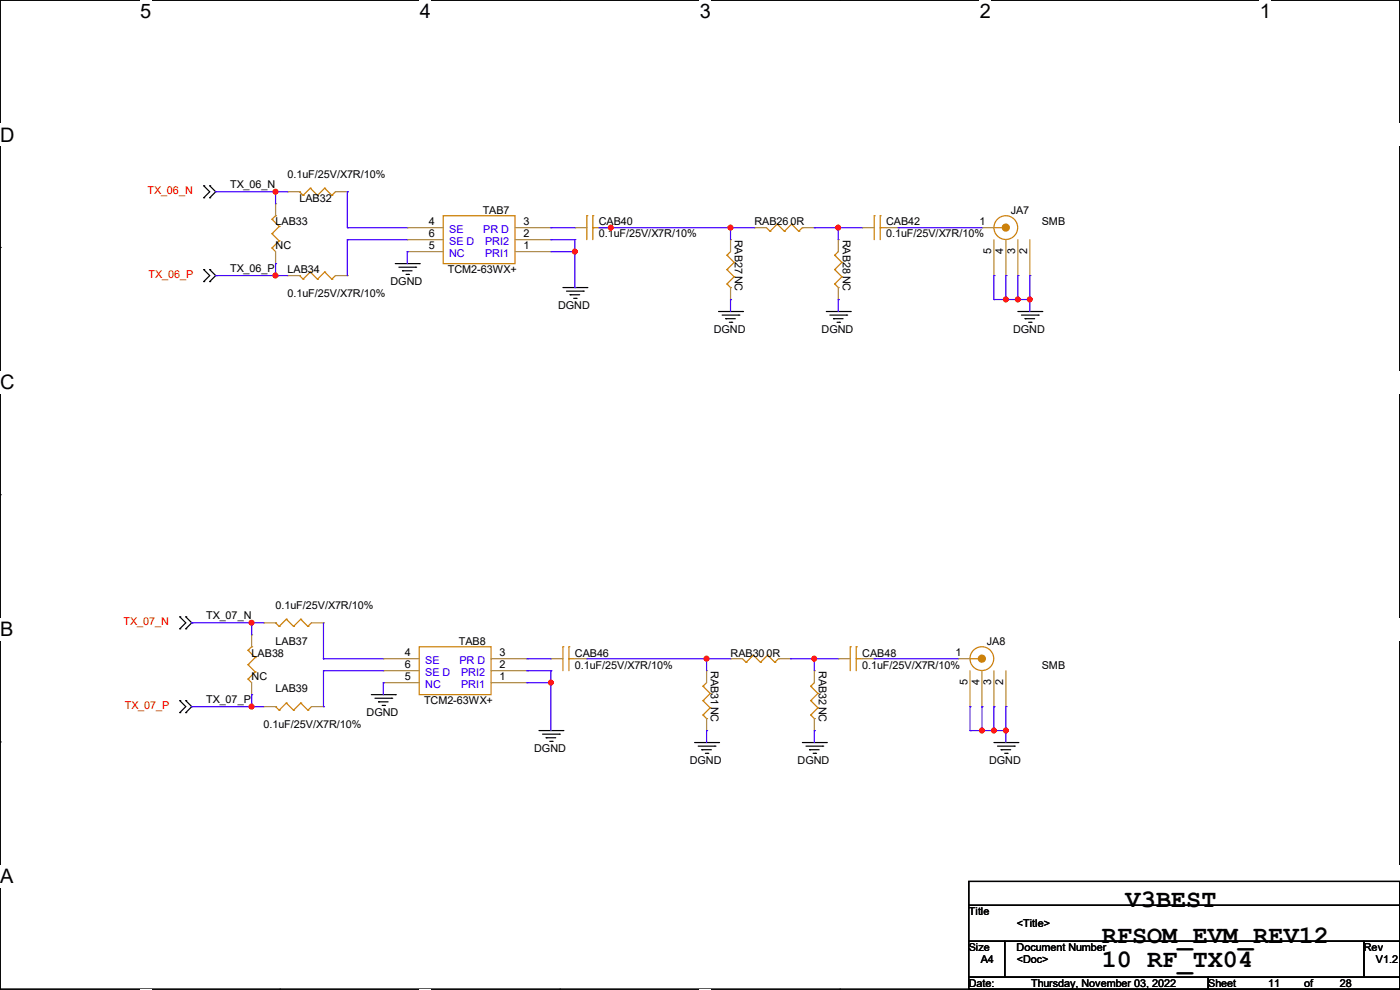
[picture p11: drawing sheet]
<svg xmlns="http://www.w3.org/2000/svg" width="297mm" height="210mm" viewBox="0 0 297 210" stroke-linecap="round" stroke-linejoin="round" font-family="sans-serif">
<path d="M0 0h297v209.8h-297z" fill="none" stroke="#000" stroke-width=".25"/>
<g fill="#fff">
<path d="M29.7 0h2.4v4.8h-2.4z"/>
<path d="M29.7 209.8h2.4v.2h-2.4z"/>
</g>
<path d="M59.4 0h.1M59.4 209.8h.1" fill="none" stroke="#000" stroke-width=".25"/>
<g fill="#fff">
<path d="M89.1 0h2.3v4.8h-2.3z"/>
<path d="M89.1 209.8h2.3v.2h-2.3z"/>
</g>
<path d="M118.8 0h.1M118.8 209.8h.1" fill="none" stroke="#000" stroke-width=".25"/>
<g fill="#fff">
<path d="M148.5 0h2.3v4.8h-2.3z"/>
<path d="M148.5 209.8h2.3v.2h-2.3z"/>
</g>
<path d="M178.2 0h.1M178.2 209.8h.1" fill="none" stroke="#000" stroke-width=".25"/>
<g fill="#fff">
<path d="M207.9 0h2.3v4.8h-2.3z"/>
<path d="M207.9 209.8h2.3v.2h-2.3z"/>
</g>
<path d="M237.6 0h.1M237.6 209.8h.1" fill="none" stroke="#000" stroke-width=".25"/>
<g fill="#fff">
<path d="M267.3 0h2.3v4.8h-2.3z"/>
<path d="M267.3 209.8h2.3v.2h-2.3z"/>
<path d="M0 26.2h3.1v4.8h-3.1z"/>
<path d="M297 26.2v4.8z"/>
<path d="M0 78.7h3.1v4.7h-3.1z"/>
<path d="M297 78.7v4.7z"/>
</g>
<path d="M0 52.5h.1M297 52.5h.1" fill="none" stroke="#000" stroke-width=".25"/>
<g fill="#fff">
<path d="M0 131.1h2.9v4.8h-2.9z"/>
<path d="M297 131.1v4.8z"/>
</g>
<path d="M0 104.9h.1M297 104.9h.1" fill="none" stroke="#000" stroke-width=".25"/>
<g fill="#fff">
<path d="M0 183.6h2.9v4.7h-2.9z"/>
<path d="M296.9 183.6h.1v4.7h-.1z"/>
</g>
<g fill="none" stroke="#000" stroke-width=".25">
<path d="M43.2 39.4h.1M43.2 39.4l1.3 1.3-1.3 1.3M44.5 39.4h.1M44.5 39.4l1.3 1.3-1.3 1.3M43.2 42h.1M43.2 57.2h.1M43.2 59.7h.1M43.2 57.2l1.3 1.3-1.3 1.2M44.5 42h.1M44.5 59.7h.1M44.5 57.2h.1M44.5 57.2l1.3 1.3-1.3 1.2"/>
<path d="M83.9 55.9h5M84.6 56.7h3.6M85.4 57.4h.1M85.4 57.4h2M86.1 58.2h.6M86.7 58.2h.1M88.2 56.7h.1M88.9 55.9h.1M119.4 61h5.1M120.2 61.8h3.5M120.9 62.5h.1M120.9 62.5h2.1"/>
<path d="M121.7 63.3h.5M122.2 63.3h.1M123.7 61.8h.1M124.5 61h.1M152.4 66.1h5.1M153.2 66.8h3.6M154 67.6h.1M154 67.6h2M154.7 68.4h.5M155.2 68.4h.1M156.8 66.8h.1M157.5 66.1h.1"/>
<path d="M175.3 66.1h5.1M176.1 66.8h3.5M176.8 67.6h.1M176.8 67.6h2.1M177.6 68.4h.5M178.1 68.4h.1M179.6 66.8h.1M180.4 66.1h.1M215.9 66.1h5.1M216.7 66.8h3.6M217.5 67.6h.1M217.5 67.6h2"/>
<path d="M218.2 68.4h.5M218.7 68.4h.1M220.3 66.8h.1M221 66.1h.1M38.1 130.9h.1M38.1 133.4h.1M38.1 130.9l1.3 1.2-1.3 1.3M39.4 133.4h.1M39.4 130.9h.1M39.4 130.9l1.3 1.2-1.3 1.3M0 157.4h.1M38.1 148.6h.1"/>
<path d="M38.1 151.2h.1M38.1 148.6l1.3 1.3-1.3 1.3M39.4 151.2h.1M39.4 148.6h.1M39.4 148.6l1.3 1.3-1.3 1.3M78.8 147.4h5.1M79.5 148.1h3.6M80.3 148.9h.1M80.3 148.9h2M81.1 149.6h.5M81.6 149.6h.1M83.1 148.1h.1"/>
<path d="M83.9 147.4h.1M114.3 155h5.1M115.1 155.7h3.6M115.9 156.5h.1M115.9 156.5h2M116.6 157.3h.5M117.1 157.3h.1M118.7 155.7h.1M119.4 155h.1M147.4 157.5h5M148.1 158.3h3.6M148.9 159h.1"/>
<path d="M148.9 159h2M149.6 159.8h.6M150.2 159.8h.1M151.7 158.3h.1M152.4 157.5h.1M170.2 157.5h5.1M171 158.3h3.5M171.7 159h.1M171.7 159h2.1M172.5 159.8h.5M173 159.8h.1M174.5 158.3h.1"/>
<path d="M175.3 157.5h.1M210.9 157.5h5M211.6 158.3h3.6M212.4 159h.1M212.4 159h2M213.1 159.8h.6M213.7 159.8h.1M215.2 158.3h.1M215.9 157.5h.1M297 157.4h.1M205.5 187h91.5v5.1h-91.5zM205.5 192.1h91.5v7.6h-91.5z"/>
<path d="M205.5 199.7h7.6v7.6h-7.6zM213.1 199.7h76.2v7.6h-76.2zM289.3 199.7h7.7v7.6h-7.7zM205.5 207.3h50.8v2.5h-50.8zM256.3 207.3h40.7v2.5h-40.7z"/>
</g>
<g fill="none" stroke="#cc8006" stroke-width=".25">
<path d="M65.8 39.9h.1M65.8 39.9l1.6 1.5M65.8 39.9l-1.5 1.5M68.9 39.9h.1M68.9 39.9l1.5 1.5M68.9 39.9l-1.5 1.5M57.7 52.6h.1M57.7 49.6h.1M57.7 46.5h.1M57.7 52.6l.8 .8M57.7 49.6l1.5 1.5M57.7 46.5l1.5 1.5"/>
<path d="M58.5 45.8h.1M58.5 45.8l-.8 .7M59.2 51.1h.1M59.2 48h.1M59.2 51.1l-1.5 1.5M59.2 48l-1.5 1.6M63.5 40.7h.1M63.5 58.5h.1M63.5 40.7l.8 .7M63.5 58.5l.8 .7M64.3 41.4h.1M64.3 59.2h.1"/>
<path d="M65.8 57.7h.1M65.8 57.7l1.6 1.5M65.8 57.7l-1.5 1.5M67.4 41.4h.1M67.4 59.2h.1M68.9 57.7h.1M68.9 57.7l1.5 1.5M68.9 57.7l-1.5 1.5M70.4 41.4h.1M70.4 59.2h.1M71.2 40.7l-.8 .7M71.2 58.5l-.8 .7"/>
<path d="M94 45.8h15.3v10.1h-15.3zM124.5 45.8h.1M124.5 45.8v5M125.8 45.8h.1M125.8 48.3h.1M125.8 48.3h1.2M125.8 45.8v5M154.2 54.1h.1M154.2 57.2h.1M154.2 54.1l1.5 1.6M154.2 57.2l1.5 1.5M155 53.4l-.8 .7"/>
<path d="M155.7 55.7h.1M155.7 58.7h.1M155.7 55.7l-1.5 1.5M155.7 58.7l-1.5 1.5M162.6 48.3l.8 .8M163.4 49.1h.1M164.9 47.5h.1M164.9 47.5l-1.5 1.6M164.9 47.5l1.5 1.6M166.4 49.1h.1M167.9 47.5h.1M167.9 47.5l-1.5 1.6"/>
<path d="M167.9 47.5l1.6 1.6M169.5 49.1h.1M170.2 48.3h.1M170.2 48.3l-.7 .8M177.1 54.1h.1M177.1 57.2h.1M177.1 54.1l1.5 1.6M177.1 57.2l1.5 1.5M177.8 53.4l-.7 .7M178.6 55.7h.1M178.6 58.7h.1M178.6 55.7l-1.5 1.5"/>
<path d="M178.6 58.7l-1.5 1.5M185.5 45.8h.1M185.5 45.8v5M186.7 45.8h.1M186.7 48.3h.1M186.7 48.3h1.3M186.7 45.8v5M210.9 48.3h1.7M212.6 48.3h.1M154.2 60.2h.1M154.2 60.2l.8 .8M155 61h.1"/>
<path d="M177.1 60.2h.1M177.1 60.2l.7 .8M177.8 61h.1M52.6 138h.1M52.6 138l1.5 1.5M53.4 137.2h.1M53.4 137.2l-.8 .8M54.1 139.5h.1M54.1 139.5l-1.5 1.5M58.5 132.1h.1M58.5 132.1l.7 .8M59.2 132.9h.1"/>
<path d="M60.7 131.4h.1M60.7 131.4l1.6 1.5M60.7 131.4l-1.5 1.5M62.3 132.9h.1M63.8 131.4h.1M63.8 131.4l1.5 1.5M63.8 131.4l-1.5 1.5M65.3 132.9h.1M66.1 132.1l-.8 .8M88.9 137.2h15.3v10.2h-15.3zM119.4 137.2h.1M119.4 137.2v5.1"/>
<path d="M120.7 137.2h.1M120.7 139.7h.1M120.7 139.7h1.3M120.7 137.2v5.1M157.5 139.7l.8 .8M159.8 139h.1M159.8 139l-1.5 1.5M159.8 139l1.5 1.5M162.9 139h.1M162.9 139l-1.6 1.5M162.9 139l1.5 1.5M165.1 139.7h.1"/>
<path d="M165.1 139.7l-.7 .8M180.4 137.2h.1M180.4 137.2v5.1M181.7 137.2h.1M181.7 139.7h.1M181.7 139.7h1.2M181.7 137.2v5.1M205.8 139.7h1.8M207.6 139.7h.1M52.6 144.1h.1M52.6 141h.1M52.6 144.1l.8 .7"/>
<path d="M52.6 141l1.5 1.5M54.1 142.5h.1M54.1 142.5l-1.5 1.6M58.5 149.9h.1M58.5 149.9l.7 .8M59.2 150.7h.1M60.7 149.1h.1M60.7 149.1l1.6 1.6M60.7 149.1l-1.5 1.6M62.3 150.7h.1M63.8 149.1h.1M63.8 149.1l1.5 1.6"/>
<path d="M63.8 149.1l-1.5 1.6M65.3 150.7h.1M66.1 149.9l-.8 .8M149.1 145.6h.1M149.1 148.6h.1M149.1 151.7h.1M149.1 145.6l1.6 1.5M149.1 148.6l1.6 1.6M149.1 151.7l.8 .7M149.9 152.4h.1M149.9 144.8l-.8 .8M150.7 147.1h.1"/>
<path d="M150.7 150.2h.1M150.7 147.1l-1.6 1.5M150.7 150.2l-1.6 1.5M158.3 140.5h.1M161.3 140.5h.1M164.4 140.5h.1M172 145.6h.1M172 148.6h.1M172 151.7h.1M172 145.6l1.5 1.5M172 148.6l1.5 1.6M172 151.7l.8 .7"/>
<path d="M172.8 152.4h.1M172.8 144.8l-.8 .8M173.5 147.1h.1M173.5 150.2h.1M173.5 147.1l-1.5 1.5M173.5 150.2l-1.5 1.5"/>
<circle cx="213.4" cy="48.3" r="2.52"/>
<circle cx="208.3" cy="139.7" r="2.52"/>
</g>
<g fill="none" stroke="#a84" stroke-width=".25">
<path d="M58.5 55.9h.1M58.5 43.2h.1M58.5 43.2v2.6M58.5 53.4v2.5M61 40.7h.1M61 58.5h.1M61 40.7h2.5M61 58.5h2.5M71.2 40.7h2.5M71.2 58.5h2.5M73.7 40.7h.1M73.7 58.5h.1"/>
<path d="M86.4 48.3h.1M86.4 53.4h.1M86.4 50.8h.1M86.4 48.3h7.6M86.4 53.4h7.6M86.4 50.8h7.6M109.3 48.3h7.6M109.3 53.4h7.6M109.3 50.8h7.6M116.9 53.4h.1M116.9 50.8h.1M116.9 48.3h.1"/>
<path d="M122 48.3h.1M122 48.3h2.5M127 48.3h2.6M129.6 48.3h.1M155 50.8h.1M155 50.8v2.6M160.1 48.3h.1M160.1 48.3h2.5M170.2 48.3h2.6M172.8 48.3h.1M177.8 50.8h.1M177.8 50.8v2.6"/>
<path d="M182.9 48.3h.1M182.9 48.3h2.6M188 48.3h2.5M190.5 48.3h.1M208.3 48.3h.1M208.3 48.3h2.6M210.9 58.5h.1M210.9 50.8v7.7M213.4 58.5h.1M213.4 50.8v7.7M215.9 58.5h.1M215.9 50.8v7.7"/>
<path d="M218.5 58.5h.1M218.5 50.8v7.7M155 63.5h.1M155 61v2.5M177.8 63.5h.1M177.8 61v2.5M53.4 134.7h.1M53.4 134.7v2.5M55.9 132.1h.1M55.9 132.1h2.6M66.1 132.1h2.5M68.6 132.1h.1"/>
<path d="M81.3 139.7h.1M81.3 139.7h7.6M104.2 139.7h7.6M111.8 139.7h.1M116.9 139.7h.1M116.9 139.7h2.5M122 139.7h2.5M124.5 139.7h.1M155 139.7h.1M155 139.7h2.5M165.1 139.7h2.6M167.7 139.7h.1"/>
<path d="M177.8 139.7h.1M177.8 139.7h2.6M182.9 139.7h2.6M185.5 139.7h.1M203.2 139.7h.1M203.2 139.7h2.6M53.4 147.4h.1M53.4 144.8v2.6M55.9 149.9h.1M55.9 149.9h2.6M66.1 149.9h2.5M68.6 149.9h.1"/>
<path d="M81.3 144.8h.1M81.3 142.3h.1M81.3 144.8h7.6M81.3 142.3h7.6M104.2 144.8h7.6M104.2 142.3h7.6M111.8 144.8h.1M111.8 142.3h.1M149.9 142.3h.1M149.9 155h.1M149.9 142.3v2.5M149.9 152.4v2.6"/>
<path d="M172.8 142.3h.1M172.8 155h.1M172.8 142.3v2.5M172.8 152.4v2.6M205.8 149.9h.1M205.8 142.3v7.6M208.3 149.9h.1M208.3 142.3v7.6M210.9 149.9h.1M210.9 142.3v7.6M213.4 149.9h.1M213.4 142.3v7.6"/>
</g>
<g fill="#cc8006" stroke="#cc8006" stroke-width=".25">
<circle cx="213.4" cy="48.3" r=".74"/>
<circle cx="208.3" cy="139.7" r=".74"/>
</g>
<g fill="none" stroke="#4200ff" stroke-width=".25">
<path d="M45.8 40.7h.1M45.8 58.5h.1M45.8 40.7h15.2M45.8 58.5h15.2M58.5 40.7h.1M58.5 55.9h.1M58.5 58.5h.1M58.5 40.7v2.5M58.5 55.9v2.6M73.7 40.7h.1M73.7 48.3h.1M73.7 50.8h.1"/>
<path d="M73.7 40.7v7.6M73.7 50.8v7.7M73.7 48.3h12.7M73.7 50.8h12.7M86.4 53.4h.1M86.4 53.4v2.5M116.9 48.3h.1M116.9 50.8h.1M116.9 48.3h5.1M116.9 50.8h5.1M116.9 53.4h5.1M122 53.4h.1"/>
<path d="M122 50.8h.1M122 50.8v10.2M127 48.3h33.1M129.6 48.3h.1M155 48.3h.1M155 48.3v2.5M172.8 48.3h.1M172.8 48.3h10.1M177.8 48.3h.1M177.8 48.3v2.5M190.5 48.3h.1M190.5 48.3h17.8"/>
<path d="M210.9 58.5h.1M210.9 58.5v5M213.4 58.5h.1M213.4 58.5v5M215.9 58.5h.1M215.9 58.5v5M218.5 58.5h.1M218.5 58.5v7.6M122 61h.1M155 63.5h.1M155 63.5v2.6M177.8 63.5h.1"/>
<path d="M177.8 63.5v2.6M210.9 63.5h.1M210.9 63.5h7.6M213.4 63.5h.1M215.9 63.5h.1M218.5 63.5h.1M40.7 132.1h.1M40.7 132.1h15.2M53.4 132.1h.1M53.4 132.1v2.6M68.6 139.7h.1M68.6 132.1v7.6"/>
<path d="M68.6 139.7h12.7M111.8 139.7h.1M111.8 139.7h5.1M124.5 139.7h30.5M149.9 139.7h.1M149.9 139.7v2.6M167.7 139.7h.1M167.7 139.7h10.1M172.8 139.7h.1M172.8 139.7v2.6M185.5 139.7h.1M185.5 139.7h17.7"/>
<path d="M40.7 149.9h.1M40.7 149.9h15.2M53.4 147.4h.1M53.4 149.9h.1M53.4 147.4v2.5M68.6 149.9h.1M68.6 142.3h.1M68.6 142.3v7.6M68.6 142.3h12.7M81.3 144.8h.1M81.3 144.8v2.6M111.8 142.3h.1"/>
<path d="M111.8 144.8h.1M111.8 142.3h5.1M111.8 144.8h5.1M116.9 142.3h.1M116.9 144.8h.1M116.9 142.3v12.7M149.9 155h.1M149.9 155v2.5M172.8 155h.1M172.8 155v2.5M205.8 149.9h.1M205.8 155h.1"/>
<path d="M205.8 149.9v5.1M205.8 155h7.6M208.3 149.9h.1M208.3 155h.1M208.3 149.9v5.1M210.9 149.9h.1M210.9 155h.1M210.9 149.9v5.1M213.4 149.9h.1M213.4 155h.1M213.4 149.9v7.6"/>
</g>
<g fill="#f00" stroke="#f00" stroke-width=".25">
<circle cx="58.4" cy="40.7" r=".49"/>
<circle cx="129.6" cy="48.3" r=".49"/>
<circle cx="155" cy="48.3" r=".49"/>
<circle cx="177.8" cy="48.3" r=".49"/>
<circle cx="58.4" cy="58.4" r=".49"/>
<circle cx="213.4" cy="63.5" r=".49"/>
<circle cx="215.9" cy="63.5" r=".49"/>
<circle cx="218.5" cy="63.5" r=".49"/>
<circle cx="53.4" cy="132.1" r=".49"/>
<circle cx="149.9" cy="139.7" r=".49"/>
<circle cx="172.7" cy="139.7" r=".49"/>
<circle cx="121.9" cy="53.4" r=".49"/>
<circle cx="116.9" cy="144.8" r=".49"/>
<circle cx="53.4" cy="149.9" r=".49"/>
<circle cx="208.3" cy="155" r=".49"/>
<circle cx="210.8" cy="155" r=".49"/>
<circle cx="213.4" cy="155" r=".49"/>
</g>
<g font-size="5.3">
<text x="238.8" y="192.5">V3BEST</text>
<text x="233.7" y="200.1">RFSOM_EVM_REV12</text>
<text x="233.7" y="205.2">10 RF_TX04</text>
</g>
<g font-size="4.2">
<text x="29.7" y="3.9">5</text>
<text x="89.1" y="3.9">4</text>
<text x="148.5" y="3.9">3</text>
<text x="207.9" y="3.9">2</text>
<text x="267.3" y="3.9">1</text>
<text x="0" y="30.1">D</text>
<text x="0" y="82.5">C</text>
<text x="0" y="135">B</text>
<text x="0" y="187.4">A</text>
<text x="297" y="187.4">A</text>
</g>
<g font-size="2.3" fill="#f00">
<text x="31.3" y="41.2">TX_06_N</text>
<text x="31.5" y="59">TX_06_P</text>
<text x="26.2" y="132.7">TX_07_N</text>
<text x="26.5" y="150.5">TX_07_P</text>
</g>
<g font-size="2.3">
<text x="48.8" y="40">TX_06_N</text>
<text x="61" y="37.7">0.1uF/25V/X7R/10%</text>
<text x="58.5" y="47.8">LAB33</text>
<text x="63.5" y="42.8">LAB32</text>
<text x="91" y="47.8">4</text>
<text x="102.4" y="45.3">TAB7</text>
<text x="111" y="47.8">3</text>
<text x="127" y="47.8">CAB40</text>
<text x="160.1" y="47.8">RAB260R</text>
<text x="188" y="47.8">CAB42</text>
<text x="207.8" y="47.8">1</text>
<text x="214.4" y="45.3">JA7</text>
<text x="221" y="47.8">SMB</text>
<text x="58.5" y="52.9">NC</text>
<text x="91" y="52.8">5</text>
<text x="91" y="50.3">6</text>
<text x="111" y="52.8">1</text>
<text x="111" y="50.3">2</text>
<text x="127" y="50.4">0.1uF/25V/X7R/10%</text>
<text x="155.9" y="50.8" transform="rotate(90 155.9 50.8)">RAB27NC</text>
<text x="178.8" y="50.8" transform="rotate(90 178.8 50.8)">RAB28NC</text>
<text x="188" y="50.4">0.1uF/25V/X7R/10%</text>
<text x="210.3" y="53.9" transform="rotate(-90 210.3 53.9)">5</text>
<text x="212.9" y="53.9" transform="rotate(-90 212.9 53.9)">4</text>
<text x="215.4" y="53.9" transform="rotate(-90 215.4 53.9)">3</text>
<text x="217.9" y="53.9" transform="rotate(-90 217.9 53.9)">2</text>
<text x="48.8" y="57.7">TX_06_P</text>
<text x="61" y="58">LAB34</text>
<text x="95" y="58">TCM2-63WX+</text>
<text x="61" y="63.1">0.1uF/25V/X7R/10%</text>
<text x="82.8" y="60.5">DGND</text>
<text x="118.4" y="65.6">DGND</text>
<text x="151.4" y="70.7">DGND</text>
<text x="174.3" y="70.7">DGND</text>
<text x="214.9" y="70.7">DGND</text>
<text x="43.7" y="131.4">TX_07_N</text>
<text x="58.5" y="129.1">0.1uF/25V/X7R/10%</text>
<text x="58.5" y="136.7">LAB37</text>
<text x="97.3" y="136.7">TAB8</text>
<text x="209.3" y="136.7">JA8</text>
<text x="53.4" y="139.3">LAB38</text>
<text x="85.9" y="139.2">4</text>
<text x="85.9" y="141.7">6</text>
<text x="106" y="141.7">2</text>
<text x="106" y="139.2">3</text>
<text x="122" y="139.3">CAB46</text>
<text x="122" y="141.8">0.1uF/25V/X7R/10%</text>
<text x="150.8" y="142.3" transform="rotate(90 150.8 142.3)">RAB31NC</text>
<text x="155" y="139.3">RAB300R</text>
<text x="173.7" y="142.3" transform="rotate(90 173.7 142.3)">RAB32NC</text>
<text x="182.9" y="139.3">CAB48</text>
<text x="182.9" y="141.8">0.1uF/25V/X7R/10%</text>
<text x="202.7" y="139.2">1</text>
<text x="221" y="141.8">SMB</text>
<text x="43.7" y="149.2">TX_07_P</text>
<text x="53.4" y="144.4">NC</text>
<text x="58.5" y="146.9">LAB39</text>
<text x="85.9" y="144.3">5</text>
<text x="90" y="149.4">TCM2-63WX+</text>
<text x="106" y="144.3">1</text>
<text x="205.2" y="145.3" transform="rotate(-90 205.2 145.3)">5</text>
<text x="207.8" y="145.3" transform="rotate(-90 207.8 145.3)">4</text>
<text x="210.3" y="145.3" transform="rotate(-90 210.3 145.3)">3</text>
<text x="212.9" y="145.3" transform="rotate(-90 212.9 145.3)">2</text>
<text x="55.9" y="154.5">0.1uF/25V/X7R/10%</text>
<text x="77.8" y="152">DGND</text>
<text x="113.3" y="159.6">DGND</text>
<text x="146.3" y="162.1">DGND</text>
<text x="169.2" y="162.1">DGND</text>
<text x="209.8" y="162.1">DGND</text>
<text x="205.5" y="194.1">Title</text>
<text x="215.7" y="196.7">&lt;Title&gt;</text>
<text x="205.5" y="201.8">Size</text>
<text x="215.7" y="201.8">Document Number</text>
<text x="289.4" y="201.8">Rev</text>
<text x="205.5" y="209.4">Date:</text>
<text x="208.1" y="204.3">A4</text>
<text x="215.7" y="204.3">&lt;Doc&gt;</text>
<text x="218.7" y="209.4">Thursday, November 03, 2022</text>
<text x="256.3" y="209.4">Sheet</text>
<text x="269" y="209.4">11</text>
<text x="276.7" y="209.4">of</text>
<text x="284.3" y="209.4">28</text>
<text x="291.9" y="204.3">V1.2</text>
</g>
<g font-size="2.3" fill="#00c">
<text x="95.3" y="49.4">SE</text>
<text x="95.3" y="51.9">SE D</text>
<text x="102.5" y="49.4">PR D</text>
<text x="102.9" y="51.9">PRI2</text>
<text x="95.3" y="54.4">NC</text>
<text x="102.9" y="54.4">PRI1</text>
<text x="90.2" y="140.8">SE</text>
<text x="90.2" y="143.3">SE D</text>
<text x="97.5" y="140.8">PR D</text>
<text x="97.8" y="143.3">PRI2</text>
<text x="90.2" y="145.9">NC</text>
<text x="97.8" y="145.9">PRI1</text>
</g>
</svg>
